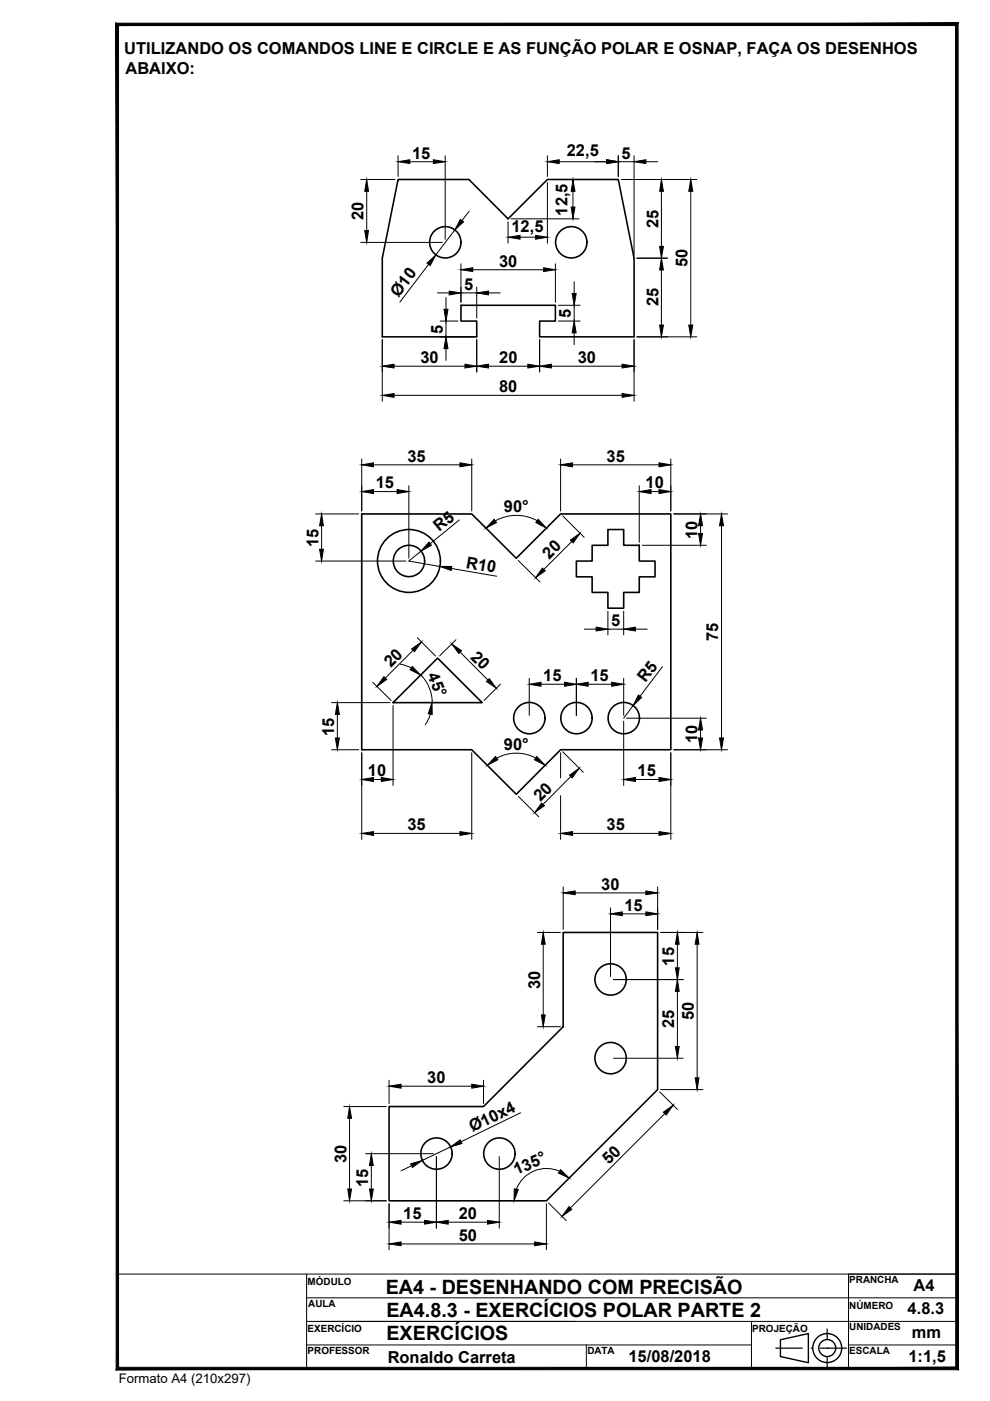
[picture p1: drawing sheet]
<svg xmlns="http://www.w3.org/2000/svg" width="210mm" height="297mm" viewBox="0 0 210 297" stroke-linecap="round" stroke-linejoin="round" font-family="sans-serif">
<!-- layer: contorno -->
<g fill="none" stroke="#000" stroke-width=".34">
<path d="M84.4 38.1h15l8.3 8.3 8.4-8.3h15l3.3 16.6v16.7h-20v-3.3h3.4v-3.4h-20.1v3.4h3.4v3.3h-20v-16.7zM76.7 109h23.3l9.5 9.4 9.4-9.4h23.3v50h-23.3l-9.4 9.4-9.5-9.4h-23.3zM122.2 119h3.3v-3.4h3.4v-3.3h3.3v3.3h3.3v3.4h3.4v3.3h-3.4v3.3h-3.3v3.3h-3.3v-3.3h-3.4v-3.3h-3.3zM92.8 139.5l9.4 9.5h-18.9zM119.4 197.7h20v33.3l-23.5 23.6h-33.4v-20h20l16.9-16.9z"/>
<circle cx="94.4" cy="51.4" r="3.3"/>
<circle cx="121.1" cy="51.4" r="3.3"/>
<circle cx="86.7" cy="118.9" r="6.7"/>
<circle cx="86.7" cy="118.9" r="3.3"/>
<circle cx="112.2" cy="152.3" r="3.3"/>
<circle cx="122.2" cy="152.3" r="3.3"/>
<circle cx="132.3" cy="152.3" r="3.3"/>
<circle cx="129.5" cy="207.7" r="3.3"/>
<circle cx="129.5" cy="224.3" r="3.3"/>
<circle cx="92.5" cy="244.6" r="3.3"/>
<circle cx="105.9" cy="244.6" r="3.3"/>
</g>
<!-- layer: Cotas -->
<g fill="none" stroke="#000" stroke-width=".21">
<path d="M76.5 38.1h7.3M84.4 33v4.4M86.9 34.3h5M94.4 33v17.8M116.1 33v4.4M116.1 38.7v12.9M116.7 38.1h6.1M118.6 34.3h10M131.1 33v4.4M131.1 34.3h3.3M131.7 38.1h16M134.4 33v21.1"/>
<path d="M136.9 34.3h2.5M76.5 51.4h17.3M77.8 40.6v8.3M90.9 56l-6.1 8.1M96.4 48.8l-4 5.3M97.7 55.9v8.2M99.5 44.8l-1.6 2M100.2 57.2h15.1M107.7 47v4.6M108.4 46.4h14.4M110.3 50.3h3.3M117.8 55.9v8.2"/>
<path d="M121.5 40.6v3.3M121.7 59.7v2.5M135 54.7h6.5M140.2 40.6v11.6M140.2 57.2v11.7M146.5 40.6v28.3M81.1 72v13.1M83.6 77.6h15M92.7 62.1h2.5M93.3 71.4h7.1M93.3 68.1h3.8M94.6 63.1v2.5"/>
<path d="M94.6 68.1v3.3M94.6 73.9v2.5M97.7 62.1h3.4M101.1 60.9v6.5M101.1 72v6.9M103.6 77.6h8.3M103.6 62.1h2.5M114.4 72v6.9M116.9 77.6h15M118.4 68.1h4.6M118.4 64.7h4.6M121.7 64.7v3.4"/>
<path d="M121.7 70.6v2.5M134.4 72v13.1M135 71.4h12.7M76.7 97.3v11M79.2 98.6h18.3M83.6 83.8h48.3M100 97.3v11M118.9 97.3v11M121.4 98.6h18.3M142.2 97.3v11M66.9 109h9.2M66.9 119h19.1"/>
<path d="M68.2 111.5v5M79.2 104.2h5M86.7 103v15.3M89.3 116.8l-2.6 2.2 6.5 1.1M97.4 110.2l-6.2 5.1M105.1 110.4a9.1 9.1 0 0 1 8.8 0M109.9 118.8l4.6 4.6M119.3 109.4l4.6 4.5M121.2 114.8l-5.9 5.9M135.5 103v12M136.2 115.6h13.6M138 104.2h1.7"/>
<path d="M142.9 109h11.3M148.5 111.5v1.6M153 111.5v45M87.6 137.9l-5.9 5.9M88.5 135.2l3.8 3.9M95.7 120.5l9.6 1.7M96.7 135.6l-3.5 3.5M97.6 138.3l5.8 5.9M123.9 133.4h2.5M128.9 129.6v5M128.9 133.4h3.3M132.2 129.6v5"/>
<path d="M134.7 133.4h2.5M70.3 159h5.8M70.3 149h12.4M71.5 151.5v5M76.7 159.6v18.4M79 144.7l3.9 3.8M83.3 149.6v16.9M84.8 140.8l2.4 .8M89.2 143.1a8.3 8.3 0 0 1 2.4 5.8M91.3 151.4l-1.1 2.3M100 159.6v18.4M106.1 145l-3.5 3.5"/>
<path d="M112.2 143.8v7.9M114.7 145.1h5M118.9 159.6v5.3M119.3 159.4l4.4 4.3M122.2 143.8v7.9M124.7 145.1h5M132.2 143.8v7.9M132.2 152.9v13.6M132.8 152.3h17M134.2 149.6l-2 2.7M140.4 141.4l-4.7 6.2M142.2 159.6v18.4"/>
<path d="M142.9 159h11.3M148.5 154.8v1.7M79.2 165.3h1.6M79.2 176.7h18.3M105.3 160.7a8.7 8.7 0 0 1 8.3 0M109.9 168.8l4.3 4.4M118.9 168.7v9.3M121 164.6l-5.9 6M121.4 176.7h18.3M134.7 165.3h5M113.9 197.7h4.9M119.4 188v9.1"/>
<path d="M121.9 189.3h15M129.4 192.5v14.6M131.9 193.8h5M139.4 188v9.1M140.1 197.7h8.9M113.9 217.7h4.9M115.2 200.2v15M130.1 207.7h14.8M143.6 200.2v5M143.6 210.2v11.7M147.8 200.2v28.3M72.9 234.6h9"/>
<path d="M74.1 237.1v15M82.5 229v5M85 230.3h15M102.5 229v5M110.4 235.9l-12.6 6.2M130.1 224.4h14.8M139.9 231.5l3.7 3.7M140.1 231h8.9M141 236.1l-20.1 20M72.9 254.6h9M77.5 244.6h14.4M78.7 247.1v5"/>
<path d="M82.5 255.2v9.8M85 259.1h5M87.3 247.1l-2.3 1.1M92.5 245.2v15.2M95 259.1h8.4M95.5 243.2l-6 2.8M105.9 245.2v15.2M115.9 255.2v9.8M116.3 255.1l3.7 3.7M118.6 248.3a6.8 6.8 0 0 0-9.1 3.8M85 263.7h28.4"/>
</g>
<g fill="#000" stroke="#000" stroke-width=".21">
<path d="M84.4 34.3l2.5-.4v.8zM91.9 33.9l2.5 .4-2.5 .4zM116.1 34.3l2.5-.4v.8zM128.6 33.9l2.5 .4-2.5 .4zM134.4 34.3l2.5-.4v.8zM77.8 38.1l.3 2.5h-.8zM77.3 48.9h.8l-.3 2.5zM90.5 55.8l1.9-1.7-1.2 2.2zM97.6 46.5l.7 .5-1.9 1.8zM97.7 57.2l2.5-.4v.8zM107.7 50.3l2.6-.4v.8zM113.6 49.9l2.5 .4-2.5 .4z"/>
<path d="M115.3 56.8l2.5 .4-2.5 .4zM121.5 38.1l.4 2.5h-.8zM121.1 43.9h.8l-.4 2.5zM140.2 54.7l.5 2.5h-.8zM139.9 52.2h.8l-.5 2.5zM140.2 38.1l.5 2.5h-.8zM146.5 38.1l.4 2.5h-.9zM81.1 77.6l2.5-.4v.8zM94.1 65.6h.9l-.4 2.5zM94.6 71.4l.4 2.5h-.9zM95.2 61.7l2.5 .4-2.5 .4zM98.6 77.2l2.5 .4-2.5 .4z"/>
<path d="M101.1 77.6l2.5-.4v.8zM101.1 62.1l2.5-.4v.8zM111.9 77.2l2.5 .4-2.5 .4zM114.4 77.6l2.5-.4v.8zM121.3 62.2h.9l-.5 2.5zM121.7 68.1l.5 2.5h-.9zM131.9 77.2l2.5 .4-2.5 .4zM139.9 68.9h.8l-.5 2.5zM146 68.9h.9l-.4 2.5zM76.7 98.6l2.5-.5v.9zM81.1 83.8l2.5-.4v.8zM97.5 98.1l2.5 .5-2.5 .4z"/>
<path d="M118.9 98.6l2.5-.5v.9zM131.9 83.4l2.5 .4-2.5 .4zM139.7 98.1l2.5 .5-2.5 .4zM68.2 109l.4 2.5h-.8zM67.8 116.5h.8l-.4 2.5zM76.7 104.2l2.5-.4v.8zM84.2 103.8l2.5 .4-2.5 .4zM91 114.9l.5 .7-2.2 1.2zM104.8 110.1l.5 .7-2.3 1.2zM114.1 110.1l1.8 1.9-2.3-1.2zM120.9 114.5l2.1-1.4-1.5 2zM135.5 104.2l2.5-.4v.8z"/>
<path d="M139.7 103.8l2.5 .4-2.5 .4zM148.1 113.1h.9l-.5 2.5zM148.5 109l.5 2.5h-.9zM153 109l.4 2.5h-.8zM87.3 137.6l2.1-1.5-1.5 2.1zM93.2 120.1h2.6l-.1 .8zM95.8 136.5l2.1 1.5-.6 .6zM115 120.4l.6 .6-2 1.5zM126.4 133l2.5 .4-2.5 .4zM132.2 133.4l2.5-.4v.8zM71.1 156.5h.9l-.5 2.5zM71.5 149l.5 2.5h-.9z"/>
<path d="M81.4 143.5l.6 .6-2.1 1.4zM87.4 141.3l1.8 1.8-2.3-1.1zM91.6 149v2.5l-.8-.2zM103.2 144.5l.5-.6 1.5 2zM112.2 145.1l2.5-.4v.8zM119.7 144.7l2.5 .4-2.5 .4zM122.2 145.1l2.5-.4v.8zM129.7 144.7l2.5 .4-2.5 .4zM135.4 147.4l.6 .5-1.8 1.7zM148.5 152.3l.5 2.5h-.9zM148.1 156.5h.9l-.5 2.5zM152.6 156.5h.8l-.4 2.5z"/>
<path d="M76.7 176.7l2.5-.4v.8zM76.7 165.3l2.5-.5v.9zM80.8 164.8l2.5 .5-2.5 .4zM97.5 176.3l2.5 .4-2.5 .4zM105.1 160.4l.5 .7-2.3 1.2zM113.8 160.4l1.8 1.9-2.3-1.2zM114.8 170.3l.6 .5-2 1.5zM120.8 164.3l2-1.4-1.5 2zM118.9 176.7l2.5-.4v.8zM132.2 165.3l2.5-.5v.9zM139.7 164.8l2.5 .5-2.5 .4zM139.7 176.3l2.5 .4-2.5 .4z"/>
<path d="M119.4 189.3l2.5-.4v.8zM129.4 193.8l2.5-.5v.8zM136.9 188.9l2.5 .4-2.5 .4zM136.9 193.3l2.5 .5-2.5 .3zM115.2 197.7l.4 2.5h-.8zM114.8 215.2h.8l-.4 2.5zM143.6 207.7l.4 2.5h-.8zM143.2 205.2h.8l-.4 2.5zM143.6 197.7l.4 2.5h-.8zM147.8 197.7l.4 2.5h-.8zM74.1 234.6l.4 2.5h-.8zM82.5 230.3l2.5-.4v.8z"/>
<path d="M100 229.9l2.5 .4-2.5 .4zM140.7 235.8l2-1.5-1.4 2.1zM143.2 221.9h.8l-.4 2.5zM147.4 228.5h.8l-.4 2.5zM73.7 252.1h.8l-.4 2.5zM78.7 244.6l.4 2.5h-.8zM78.3 252.1h.8l-.4 2.5zM82.5 259.1l2.5-.4v.8zM87.1 246.8l2.4-.8-2.1 1.5zM90 258.7l2.5 .4-2.5 .4zM92.5 259.1l2.5-.4v.8zM95.5 243.2l2.1-1.5 .3 .7z"/>
<path d="M103.4 258.7l2.5 .4-2.5 .4zM109 252.1l.9 .1-.9 2.4zM118.9 248l1.8 1.8-2.3-1.1zM120.6 255.8l.6 .6-2 1.5zM82.5 263.7l2.5-.4v.8zM113.4 263.3l2.5 .4-2.5 .4z"/>
</g>
<!-- layer: Formato -->
<path d="M202.6 5.4v284.5l.5 .5zM203.1 4.9v285.5l-.5-285zM25.1 5.4h177.5l.5-.5zM24.6 4.9h178.5l-178 .5zM24.6 4.9l.5 285v-284.5zM24.6 4.9l.5 285-.5 .5zM24.6 290.4l178-.5h-177.5zM24.6 290.4l178-.5 .5 .5z" fill="#000" stroke="#000" stroke-width=".21"/>
<!-- layer: Texto -->
<g fill="none" stroke="#000" stroke-width=".3">
<path d="M165.5 284.1l5.9-1.4v6.2l-5.9-1.3z"/>
<circle cx="175.4" cy="285.8" r="3.1"/>
<circle cx="175.4" cy="285.8" r="1.8"/>
</g>
<path d="M164.5 285.8h5.6M172 285.8h.1M173.9 285.8h5.6M175.4 285.8h.1M175.4 281.8v2.1M175.4 287.7v2.2" fill="none" stroke="#000" stroke-width=".25"/>
<!-- layer: Formato -->
<path d="M24.9 270.1h178v20.1h-178zM65 270.1v20.1M65 275.2h137.9M202.9 270.1h-23v20.1M65 280.2h137.9M65 285.2h94.3M124.3 285.2v5M159.3 280.2v10M179.9 285.2h23" fill="none" stroke="#000" stroke-width=".21"/>
<g font-size="4.2">
<text x="81.8" y="274.4">EA4 - DESENHANDO COM PRECISÃO</text>
<text x="81.9" y="279.1">EA4.8.3 - EXERCÍCIOS POLAR PARTE 2</text>
<text x="81.9" y="284.1">EXERCÍCIOS</text>
</g>
<g font-size="3.5">
<text x="26.4" y="11.4">UTILIZANDO OS COMANDOS LINE E CIRCLE E AS FUNÇÃO POLAR E OSNAP, FAÇA OS DESENHOS</text>
<text x="26.6" y="15.7">ABAIXO:</text>
<text x="87.4" y="33.6">15</text>
<text x="120.2" y="33.1">22,5</text>
<text x="131.8" y="33.6">5</text>
<text x="77.1" y="46.7" transform="rotate(-90 77.1 46.7)">20</text>
<text x="120.3" y="45.7" transform="rotate(-90 120.3 45.7)">12,5</text>
<text x="108.4" y="49.1">12,5</text>
<text x="139.6" y="48.3" transform="rotate(-90 139.6 48.3)">25</text>
<text x="105.8" y="56.5">30</text>
<text x="145.8" y="56.7" transform="rotate(-90 145.8 56.7)">50</text>
<text x="84.5" y="63.2" transform="rotate(-53 84.5 63.2)">Ø10</text>
<text x="98.4" y="61.5">5</text>
<text x="139.6" y="65" transform="rotate(-90 139.6 65)">25</text>
<text x="93.9" y="70.7" transform="rotate(-90 93.9 70.7)">5</text>
<text x="121.1" y="67.4" transform="rotate(-90 121.1 67.4)">5</text>
<text x="89.1" y="77">30</text>
<text x="105.9" y="77">20</text>
<text x="122.5" y="77">30</text>
<text x="105.8" y="83.2">80</text>
<text x="86.4" y="97.9">35</text>
<text x="128.6" y="97.9">35</text>
<text x="79.7" y="103.5">15</text>
<text x="136.9" y="103.5">10</text>
<text x="93.1" y="112.9" transform="rotate(-39 93.1 112.9)">R5</text>
<text x="106.8" y="108.6">90°</text>
<text x="67.5" y="116" transform="rotate(-90 67.5 116)">15</text>
<text x="116.4" y="118.7" transform="rotate(-45 116.4 118.7)">20</text>
<text x="147.9" y="114.3" transform="rotate(-90 147.9 114.3)">10</text>
<text x="98.7" y="120.4" transform="rotate(10 98.7 120.4)">R10</text>
<text x="129.6" y="132.7">5</text>
<text x="152.3" y="135.9" transform="rotate(-90 152.3 135.9)">75</text>
<text x="82.8" y="141.7" transform="rotate(-45 82.8 141.7)">20</text>
<text x="90.6" y="143.1" transform="rotate(67 90.6 143.1)">45°</text>
<text x="99.6" y="139.4" transform="rotate(45 99.6 139.4)">20</text>
<text x="115.2" y="144.4">15</text>
<text x="125.2" y="144.4">15</text>
<text x="136.9" y="144.9" transform="rotate(-53 136.9 144.9)">R5</text>
<text x="70.9" y="156" transform="rotate(-90 70.9 156)">15</text>
<text x="106.8" y="159">90°</text>
<text x="147.9" y="157.6" transform="rotate(-90 147.9 157.6)">10</text>
<text x="78" y="164.6">10</text>
<text x="135.2" y="164.6">15</text>
<text x="114.6" y="170.1" transform="rotate(-45 114.6 170.1)">20</text>
<text x="86.4" y="176.1">35</text>
<text x="128.6" y="176.1">35</text>
<text x="127.5" y="188.6">30</text>
<text x="132.4" y="193.1">15</text>
<text x="114.5" y="209.6" transform="rotate(-90 114.5 209.6)">30</text>
<text x="142.9" y="204.7" transform="rotate(-90 142.9 204.7)">15</text>
<text x="142.9" y="218" transform="rotate(-90 142.9 218)">25</text>
<text x="147.1" y="216.3" transform="rotate(-90 147.1 216.3)">50</text>
<text x="90.6" y="229.6">30</text>
<text x="100.1" y="240" transform="rotate(-26 100.1 240)">Ø10x4</text>
<text x="73.5" y="246.5" transform="rotate(-90 73.5 246.5)">30</text>
<text x="78.1" y="251.6" transform="rotate(-90 78.1 251.6)">15</text>
<text x="109.5" y="249.2" transform="rotate(-24 109.5 249.2)">135°</text>
<text x="129.1" y="247" transform="rotate(-45 129.1 247)">50</text>
<text x="85.5" y="258.5">15</text>
<text x="97.3" y="263.1">50</text>
<text x="97.3" y="258.5">20</text>
<text x="193.7" y="273.8">A4</text>
<text x="192.4" y="278.7">4.8.3</text>
<text x="193.3" y="283.8">mm</text>
<text x="82.2" y="289">Ronaldo Carreta</text>
<text x="133.3" y="288.8">15/08/2018</text>
<text x="192.6" y="288.8">1:1,5</text>
</g>
<text font-size="2.8" x="25.2" y="293.3">Formato A4 (210x297)</text>
<g font-size="2.1">
<text x="65.2" y="272.5">MÓDULO</text>
<text x="180.1" y="272.1">PRANCHA</text>
<text x="65.3" y="277.1">AULA</text>
<text x="180.1" y="277.5">NÚMERO</text>
<text x="65.2" y="287.1">PROFESSOR</text>
<text x="65.2" y="282.4">EXERCÍCIO</text>
<text x="124.5" y="287.1">DATA</text>
<text x="159.5" y="282.4">PROJEÇÃO</text>
<text x="180.1" y="287.1">ESCALA</text>
<text x="180.1" y="282.1">UNIDADES</text>
</g>
</svg>
